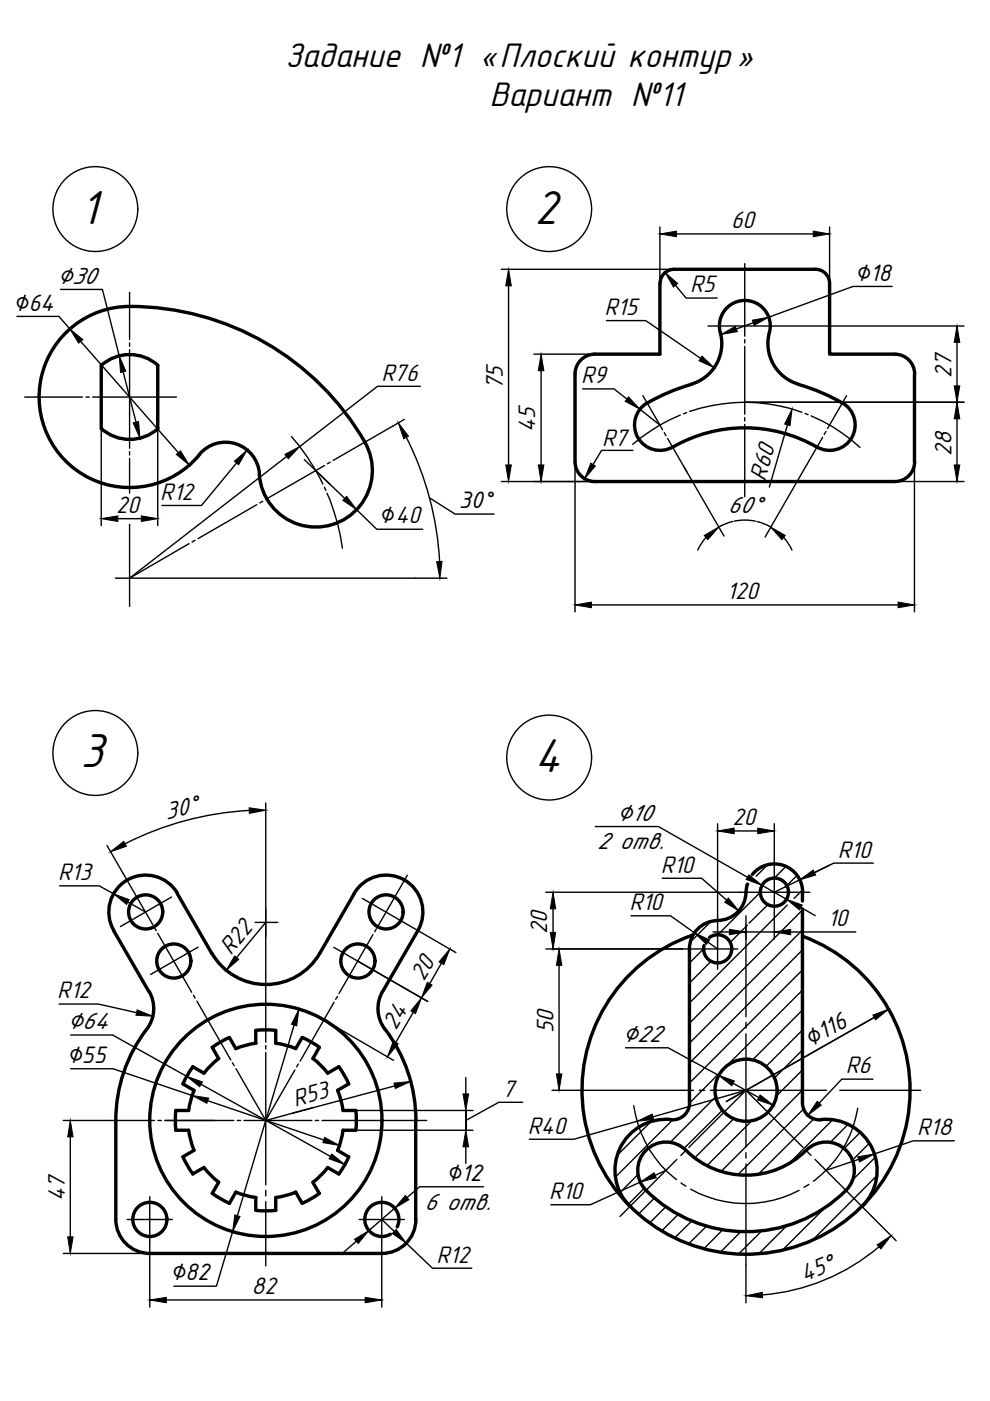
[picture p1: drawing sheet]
<svg xmlns="http://www.w3.org/2000/svg" width="210mm" height="297mm" viewBox="0 0 210 297" stroke-linecap="round" stroke-linejoin="round" font-family="sans-serif">
<g fill="none" stroke="#000" stroke-width=".3">
<circle cx="20.2" cy="44.3" r="9"/>
<circle cx="116.4" cy="44.3" r="9"/>
<circle cx="20.2" cy="159.6" r="9"/>
<circle cx="116.4" cy="160.6" r="9"/>
</g>
<g fill="none" stroke="#000" stroke-width=".3">
<path d="M106.3 57.1h36.6M139.9 48.1v12M143.4 49.6h29M175.9 48.1v12M3.6 67.1h8.9l2.3 2.7M12.8 61.4h8.9l3.6 14M17.1 72.4l20.7 23.6M26.1 78.9l2.7 10.6M107.8 60.6v38M113.2 75.1h12.9M114.7 78.6v20M128.6 68h8.3l11.6 8"/>
<path d="M143.2 60.5l2.3 2.7h6.6M150.1 69.1h54.3M159.7 68.4l-3.6 1.4M189.1 60.7h-8.3l-17.8 6.6M202.9 72.6v9.2M21.5 90.9v20.5M33.4 90.9v20.5M50.2 98.2l-7.5 9h-8.4M60.7 96.8l-33.2 25.8M64.5 97.4l5.5 5.3M66.9 99.8l6.2 5.8M85.7 88.9l-2.4 1.4"/>
<path d="M86.2 92.7a65.8 65.8 0 0 1 7 26.4M89.1 81.9h-9l-16.6 12.8M121.9 98.5v31.2M123.5 82.5h6.7l2.7 2.1M134.2 95.5h-6.6l-1.9 3M135.7 86.8l4.2 3.3M145 99l8.5 14.7M157.9 85.3h46.5M167 90.1l-3.9 13.2M170.4 99.7l-8.2 14.2M193.9 98.5v31.2M202.9 88.8v9.8"/>
<path d="M25 110h5M27.5 111.2v17.4M75.6 108.1l4.3 4.1h9.7M91 105.5l5.5 3.5h8.2M106.3 102.1h19.8M149.7 114l-1 1.2-.8 1.4M155.4 110.6l-1.6 .4-1.4 .7M155.7 110.5l1.9-.2 2.6 .2M160.5 110.6l1.5 .4 1.4 .7M166.2 114l.9 1.2 .8 1.4M189.7 102.1h14.7M24.5 122.6h70.2"/>
<path d="M125.4 128.3h65M22.7 179.3l3.3 5.8M52.9 171.8a65.8 65.8 0 0 0-26.4 7.1M56.3 170.3v36.2M126.2 175.2h13.4l18.9 10.8M152.1 174.7v19.5M155.7 176.2h5M164.2 174.7v7.2M12.7 187.8h8.3l3.1 1.7M27.1 191.2l3.8 2.2M54.1 195.6h4.8M56.3 195.6l-6.1 7.4"/>
<path d="M88.6 197.3l8 4.7M115.7 189.2h41.2M117.3 192.7v5M133.8 194.2h8.4l5 3.6M140.4 186.2h8.4l5.3 4.6M150.1 199.8l2 1.4M151.2 197.6h3.4M158.2 196.2v2.9M158.2 197.6h6M161.5 187.7l5.3 3M164.2 193.6v5.5M167.6 197.6h13.8"/>
<path d="M169.8 192.4l3 1.7M175.8 183.5l-3.1 1.5M185.2 183h-8.4l-12.6 6.2M12.5 212.9h8.4l8.1 1.8M15 219.4h8.9l15.7 8.8M62.4 217.3l-12.1 40.5M68.7 216.2l14.7 8.6M75.9 203.8l14.8 8.5M87.6 214.6l-3.7 6.4M93.6 204.2l-2.5 4.4M115.7 201.2h29M118.5 204.7v23"/>
<path d="M188.4 214l-34.4 19.5M13.4 237.6h8.8M15 226.6h9l16.7 5.7M42.6 229.9l27.5 15.3M44 233.4l24.7 8.3M66.3 234.9l-10 2.7M75.3 235.4h25M75.4 239.6h24.9M83.7 230.2l-21.6 5.8M98.8 235.4v4.2v-4.2M98.8 228.5v3.4M110.8 233.7h-5.1l-6.9 3.9"/>
<path d="M117.1 231.2h5.3M132.6 222.2h9l10.8 5.8M135.1 237.7l-13.4 3.8h-9.5M155.4 229.7l5.5 3M158.2 231.2l-19.8 5.6M185.1 228.8h-6.6l-4.8 5.1M14.9 241v21.2M80.9 258.6l2.7 2.5M83.7 256.2l-5.5 4.7M98.8 243.1v3.6M102.5 251.6h-13.5l-2.7 2.3M135.7 250.6l-10.5 4.8h-8.4"/>
<path d="M141.2 248.1l-2.3 1.1M182 245.8l-6.9 2.3M184.9 257.9l5.1 5.1M202.4 241.9h-8.8l-8.3 2.8M13.4 265.8h18.3M31.7 263.3v13.8M35.3 275.6h42.1M49.3 261.1l-3.4 11.6h-9M75.6 263.2l-2.7 2.3M80.9 263.3v13.8M86.1 263.6l5.6 5.3h8.3M87.1 262.4a7.2 7.2 0 0 1-6.1 3.4"/>
<path d="M158.2 268.2v8M186.4 264.3a43.5 43.5 0 0 1-24.7 10.2"/>
</g>
<g fill="none" stroke="#000" stroke-width=".3">
<path d="M157.9 55.9v15.4M27.5 62v10M27.5 72.7v.7M27.5 74.2v20.8M157.9 72v.7M157.9 73.4v14.4M5.2 84.2h12.3M18.2 84.2h.7M19.6 84.2h17.8M27.5 95.7v.8M27.5 97.2v7.3M61.8 92.6a44.8 44.8 0 0 1 6.7 10"/>
<path d="M68.8 98.7l-12.5 7.2M70 98l-.6 .3M83.3 90.3l-12.6 7.3M136.3 83.9l4.2 7.2M140.8 91.7l.4 .7M141.6 93l4.1 7.2M144.2 88a36.3 36.3 0 0 0-10 6.2M145.6 87.5l-.7 .2M146.2 87.2a35.9 35.9 0 0 1 23.8 .2M157.9 88.5v.8M157.9 90v15.3M170.7 87.7l.6 .2"/>
<path d="M172 88.2a35.4 35.4 0 0 1 10.3 6.7M174.4 92.7l-4 7M175.1 91.5l-.3 .6M179.5 83.9l-4 6.9M40.1 115.3l-12.6 7.3M41.4 114.5l-.7 .4M54.4 107l-12.4 7.2M55.7 106.3l-.6 .3M68.8 103.3l.3 .7M69.3 104.6a45.5 45.5 0 0 1 3.3 11.6M26 185.1l6.4 10.9M32.7 196.7l.4 .6"/>
<path d="M33.4 197.9l7.2 12.5M36.4 190.2l-10.9 6.3M76.8 190.5l11.8 6.8M79.1 198.1l-7.2 12.5M79.8 196.9l-.3 .7M86.4 185.6l-6.2 10.7M152.1 194.2v11.3M156.9 189.2h14.8M158.2 194.2v21.4M164.2 181.9v11.7M41 211l.4 .6M41.7 212.2l7.2 12.5"/>
<path d="M42 200.8l-10.1 5.8M56.3 206.5v14.5M70.8 200.9l11.8 6.8M70.8 212.5l-7.2 12.5M71.5 211.3l-.3 .6M144.7 201.2h11.7M158.2 216.8v1.2M158.2 219.2v24M22.2 237.6h10.6M33.5 237.6h.7M34.9 237.6h14.7M49.3 225.3l.4 .7"/>
<path d="M50 226.6l6.3 11 6.2-10.7M50.3 237.6h.7M51.7 237.6h14.4M56.3 223.1v28.1M56.3 221.7v.7M63.2 225.6l-.3 .6M66.8 237.6h.8M68.3 237.6h22.2M122.4 231.2h24.6M134.4 234.4a23.8 23.8 0 0 0 9 15.7M148.3 231.2h1.1M150.6 231.2h24.7"/>
<path d="M178.1 231.2h17.1M181.9 235a23.9 23.9 0 0 1-9.4 15.4M27 258.6h9.5M31.7 253.7v9.6M56.3 252.4v1.2M56.3 254.8v13.6M76.2 258.6h9.5M80.9 253.7v9.6M143.5 245.8l-12.1 12.1M144.4 250.8l1 .7M145.2 244.1l-.8 .9M146 243.3l12.2-12.1 12.1 12.1"/>
<path d="M146.4 252.1a24.1 24.1 0 0 0 23 .3M158.2 244.4v1.2M158.2 246.8v21.4M171.1 244.1l.9 .9M171.5 251.1l-1 .6M172.8 245.8l12.1 12.1"/>
</g>
<g fill="none" stroke="#000" stroke-width=".72">
<path d="M142.9 57.1h30a2.98 2.98 0 0 1 3 3M142.9 57.1a2.98 2.98 0 0 0-2.9 3M21.5 77.5v13.4M21.5 77.5a9 9 0 0 1 12 0M33.4 77.5v13.4M126.1 75.1a4.2 4.2 0 0 0-4.2 4.2v18.6a4.2 4.2 0 0 0 4.2 4.2M139.9 60.1v15h-13.8M175.9 60.1v15h13.8a4.2 4.2 0 0 1 4.2 4.2M193.9 79.3v18.6M21.5 90.9a9 9 0 0 0 12 0M42.3 96.4a7.2 7.2 0 0 1 7.7-2.3 7.2 7.2 0 0 1 5 6.4M77.3 93.7a12 12 0 0 1-6.9 17.5 12 12 0 0 1-15.4-10.7"/>
<path d="M77.4 93.8a57.4 57.4 0 0 0-51.6-28.8 19.2 19.2 0 0 0-15.3 28.1 19.2 19.2 0 0 0 31.8 3.3M137.2 85.4a5.4 5.4 0 0 0-1.9 7.4 5.4 5.4 0 0 0 7.3 2M142.6 94.8a30.6 30.6 0 0 1 30.6 0M146.5 81.5a41.4 41.4 0 0 0-9.3 4M146.5 81.5a9.1 9.1 0 0 0 6.1-11.8 5.4 5.4 0 0 1 5.7-6 5.4 5.4 0 0 1 4.8 6.8 9 9 0 0 0 6.2 11M169.3 81.5a41.4 41.4 0 0 1 9.3 4M178.6 85.4a5.4 5.4 0 0 1 2 7.4 5.4 5.4 0 0 1-7.4 2M193.9 97.9a4.2 4.2 0 0 1-4.2 4.2h-63.6M24.1 197.3l7.5 13M37.6 189.5l7.3 12.7M37.6 189.4a7.8 7.8 0 0 0-10.6-2.8 7.8 7.8 0 0 0-2.9 10.6M75.1 189.4a7.8 7.8 0 0 1 10.7-2.8 7.8 7.8 0 0 1 2.8 10.6"/>
<path d="M75.1 189.5l-7.3 12.6a13.2 13.2 0 0 1-22.9 0M88.6 197.3l-7.5 13M147 198.2a34.8 34.8 0 0 0-17 53.3 34.8 34.8 0 0 0 55.9 .7 34.8 34.8 0 0 0-15.7-53.7M150.4 198.8a2.98 2.98 0 0 1 4.6 1.4 2.98 2.98 0 0 1-2.7 4 2.98 2.98 0 0 1-3-3.8M158.2 189.2a6.1 6.1 0 0 1-6 6 6 6 0 0 0-6 6M158.4 187.4l-.2 1.8M159.5 185.4a6 6 0 0 1 6.7-1.9 6 6 0 0 1 4 5.7M170.1 189.2v1.8M170.1 192.7v41.1M31.1 218.2a31.8 31.8 0 0 0-6.5 19.3M31.6 210.2a7.2 7.2 0 0 1-.5 8M54.2 218.5v2.7"/>
<path d="M54.3 218.5l2.4-.2 1.8 .2M58.5 218.5v2.7l2.4 .5 1.8 .6 1.4-2.3M64.1 220l2.1 1.1 1.5 1M81.1 210.2a7.2 7.2 0 0 0 .5 8 31.8 31.8 0 0 1 6.6 19.3M146.2 201.2v32.6M24.6 237.6v20.9a7.2 7.2 0 0 0 7.2 7.3h49.1a7.2 7.2 0 0 0 7.3-7.3M40 235.4h-2.7l-.1 1.8 .1 2.4h2.7M40 239.6l.4 1.9 .8 2.4M41.2 231.2l-.7 1.8-.5 2.4M43.2 227.5l-2.3-1.3-1 1.5-1.1 2.1 2.3 1.4M54.3 221.2l-1.9 .3-2.4 .8-1.4-2.3-2.1 1.1-1.5 1 1.4 2.3-1.9 1.7-1.2 1.4M66.4 224.4l1.4 1.3 1.7 1.8 2.3-1.3 1.3 2 .8 1.6"/>
<path d="M67.7 222.1l-1.4 2.3M71.6 231.2l.6 1.8 .5 2.4h2.7l.2 1.8-.2 2.4h-2.7l-.5 2.5-.6 1.8M73.9 229.8l-2.3 1.4M88.1 237.6v21M142.2 237.4a10.8 10.8 0 0 0-10.8 6.1 10.8 10.8 0 0 0 2.2 12.3M146.2 233.8a3.6 3.6 0 0 1-3.9 3.6M170.1 233.8a3.6 3.6 0 0 0 4 3.6M174.1 237.4a10.8 10.8 0 0 1 10.8 6.1 10.8 10.8 0 0 1-2.1 12.3M41.1 243.9l-2.3 1.4 1.1 2.1 1 1.5 2.3-1.3M43.3 247.5l1.2 1.5 1.9 1.7-1.4 2.3 2 1.3 1.6 .8 1.4-2.3M50 252.8l1.8 .6 2.5 .5M54.2 253.9v2.7"/>
<path d="M62.7 252.8l1.4 2.3M62.7 252.8l-1.8 .6-2.4 .5v2.7l-1.8 .1-2.4-.1M66.3 250.7l1.4 2.3M67.7 253l-1.5 1-2.1 1.1M71.6 243.9l2.3 1.4M73.9 245.3l-.8 1.6-1.3 2-2.3-1.4-1.7 1.9-1.4 1.3M170.9 243.9a18.2 18.2 0 0 1-26.2-.6 6 6 0 0 0-8.1 .9 6 6 0 0 0 .4 8.2 29.9 29.9 0 0 0 43-.8 6 6 0 0 0-1-8 6 6 0 0 0-8.1 .3M84.2 260.1a3.6 3.6 0 0 0-2.8-5.2 3.6 3.6 0 0 0-4 4.4 3.6 3.6 0 0 0 5.4 2.4"/>
<circle cx="30.9" cy="193.3" r="3.6"/>
<circle cx="81.9" cy="193.3" r="3.6"/>
<circle cx="164.2" cy="189.2" r="2.98"/>
<circle cx="36.9" cy="203.8" r="3.6"/>
<circle cx="75.9" cy="203.8" r="3.6"/>
<circle cx="56.4" cy="237.5" r="24.6"/>
<circle cx="158.2" cy="231.1" r="6.6"/>
<circle cx="31.8" cy="258.5" r="3.6"/>
</g>
<g fill="#000" stroke="#000" stroke-width=".21">
<path d="M139.9 49.6l3.5-.6v1.2zM172.4 49l3.5 .6-3.5 .6zM14.8 69.8l2.8 2.2-.9 .8zM25.3 75.4l1.4 3.3-1.1 .3zM107.8 57.1l.6 3.5h-1.2zM114.7 75.1l.6 3.5h-1.2zM141 57.8l2.7 2.3-.9 .8zM148.8 75.5l2.6 2.5-3.2-1.5zM152.8 70.9l3.1-1.7 .4 1.1zM159.5 67.9l3.5-.6-3.1 1.7zM202.9 69.1l.6 3.5h-1.2zM28.2 89.6l1.2-.2 .3 3.5z"/>
<path d="M37.4 96.3l.9-.7 1.8 3zM49.7 97.8l2.7-2.4-1.8 3.1zM60.4 96.3l3.1-1.6-2.4 2.6zM84.5 89.6l2.1 2.9-1 .5zM107.2 98.6h1.2l-.6 3.5zM114.1 98.6h1.2l-.6 3.5zM125.3 98.2l.9 .6-2.2 2.7zM133.3 84.1l2.4 2.7-3.2-1.7zM167.9 86.7l-.4 3.5-1.1-.3zM202.9 85.3l.6 3.5h-1.2zM202.3 98.6h1.2l-.6 3.5zM202.3 81.8h1.2l-.6 3.5z"/>
<path d="M21.5 110l3.5-.6v1.2zM30 109.4l3.4 .6-3.4 .6zM73.5 105.2l2.1 2.9-2.9-2zM92.6 119.1l1.1-.1-.4 3.6zM149.3 113.5l3.1-1.8-2.3 2.7zM163.4 111.7l3.1 1.8-.7 .9zM121.9 128.3l3.5-.6v1.1zM190.4 127.7l3.5 .6-3.5 .5zM23.5 180.6l2.7-2.2 .6 1zM52.8 171.3l3.5 .5-3.4 .7zM152.1 176.2l3.6-.6v1.2zM160.7 175.6l3.5 .6-3.5 .6z"/>
<path d="M24.1 189.5l3.3 1.2-.6 1.1zM116.7 197.7h1.1l-.5 3.5zM117.3 189.2l.5 3.5h-1.1zM147.2 197.8l3.3 1.5-.7 .9zM154.4 190.4l2.3 2.8-3-1.9zM154.6 197l3.6 .6-3.6 .6zM158.8 185.5l2.7 2.2-3.3-1.2zM164.2 197.6l3.4-.6v1.2zM166.8 190.7l3.3 1.2-.6 1zM169.5 186.5l2.9-2 .5 1zM29.1 214.1l3.3 1.4-3.6-.2zM49.7 202.7l.9 .7-2.6 2.3z"/>
<path d="M63.4 214l-.5 3.5-1.1-.3zM89.4 211.6l-1.3 3.3-1-.6zM90.6 208.3l1 .6-2.2 2.7zM95.4 201.2l-1.3 3.3-1-.6zM118.5 201.2l.6 3.5h-1.1zM185.1 215.2l3.3-1.2-2.8 2.2zM39.6 228.2l3.3 1.2-.6 1zM40.7 232.3l3.5 .5-.3 1.1zM83.4 220.7l1 .6-2.2 2.8zM83.5 229.6l3.5-.3-3.2 1.5zM98.2 231.9h1.2l-.6 3.5zM118 227.7h1.1l-.6 3.5z"/>
<path d="M135.1 237.7l3.2-1.5 .3 1.1zM152.4 228l3.3 1.2-.5 1zM161.2 232.1l2.8 2.2-3.4-1.1zM173.3 233.5l.8 .8-2.8 2.2zM14.9 237.6l.6 3.4h-1.1zM49.8 257.6l1.1 .3-1.6 3.2zM68.8 241.2l3.2 1.7-3.5-.6zM70.4 244.7l2.7 2.2-3.3-1.2zM85.9 253.5l.8 .9-3 1.8zM98.8 239.6l.6 3.5h-1.2zM135.7 250.6l3-1.9 .4 1zM181.9 245.3l3.4-.6-3.1 1.7z"/>
<path d="M14.4 262.2h1.1l-.6 3.6zM31.7 275.6l3.6-.5v1.1zM75.2 262.7l3-1.8-2.3 2.7zM77.4 275.1l3.5 .5-3.5 .6zM84 260.7l2.1 2.9-2.9-2.1zM158.2 274.7l3.4-.7 .1 1.2zM186 263.9l2.9-1.9-2.1 2.8z"/>
</g>
<g fill="none" stroke="#000" stroke-width=".3">
<path d="M150.7 195.4l-4.4 4.4M158.5 196.2l-3.7 3.6M158.7 187.4l-.4 .4M161.2 189.2l-9 9M162.8 183.3l-2.5 2.5M162.8 191.8l-4 3.9M166.6 183.7l-2.4 2.5M166.9 191.9l-20.7 20.8M169 185.6l-2.2 2.2M170.1 188.7l-1.7 1.8M170.1 192.9l-23.9 24M170.1 197.2l-23.9 24"/>
<path d="M149.1 201.2l-2.9 3M150.7 203.8l-4.5 4.6M170.1 201.4l-23.9 24M170.1 205.6l-23.9 24M170.1 209.9l-16.1 16.2M170.1 214.2l-10.5 10.5M170.1 218.4l-7.7 7.7M138 237.9l-7.1 7M142.6 237.4l-12.1 12.2M151.7 232.6l-9.6 9.6M153 227l-6.8 6.9M153.1 235.4l-8.1 8.1"/>
<path d="M155.5 237.2l-8.2 8.3M159.3 237.7l-9.4 9.5M170.1 222.6l-5.9 5.9M170.1 226.9l-5.5 5.5M170.1 231.1l-17.2 17.3M170.4 235.1l-14 14M172.6 237.2l-11.9 11.8M176.5 237.4l-9.2 9.3M179.8 238.4l-3.8 3.8M135.3 249l-3.9 3.8M136.6 252l-3.4 3.4M138.7 254l-3.4 3.5"/>
<path d="M141.1 255.9l-3.4 3.4M143.8 257.5l-3.5 3.5M146.6 258.9l-3.6 3.6M149.8 260l-3.8 3.8M166.8 259.9l-6 6M174.9 256.1l-9.1 9M182.3 240.1l-3.4 3.4M184.3 242.4l-3.6 3.6M185.5 245.4l-4.7 4.8M185.8 249.3l-13.6 13.7M153.2 260.8l-4 4M157.1 261.1l-4.4 4.4"/>
<path d="M161.5 261l-5 4.9"/>
</g>
<g font-size="10.5">
<text x="17.1" y="47.4">1</text>
<text x="113.3" y="47.4">2</text>
<text x="17.1" y="162.7">3</text>
<text x="113.3" y="163.7">4</text>
</g>
<g font-size="7.5">
<text x="60.5" y="14.1">Задание №1</text>
<text x="105.9" y="14.1">Плоский контур</text>
<text x="103.8" y="22.5">Вариант №11</text>
</g>
<g font-size="6.3">
<text x="101.8" y="14.1">«</text>
<text x="156.2" y="14.1">»</text>
</g>
<g font-size="5.4">
<text x="181.2" y="59.5">∅18</text>
<text x="2.8" y="65.9">∅64</text>
<text x="11.9" y="60.2">∅30</text>
<text x="97.3" y="107.8">30°</text>
<text x="154.3" y="108.9">60°</text>
<text x="35.2" y="173.8" transform="rotate(-15 35.2 173.8)">30°</text>
<text x="126.6" y="179.9">2 отв.</text>
<text x="130.6" y="174.1">∅10</text>
<text x="14.1" y="218.2">∅64</text>
<text x="131.8" y="221">∅22</text>
<text x="14.1" y="225.4">∅55</text>
<text x="171.7" y="222.2" transform="rotate(-30 171.7 222.2)">∅116</text>
<text x="94.5" y="250.4">∅12</text>
<text x="89.9" y="256.5">6 отв.</text>
<text x="36" y="271.5">∅82</text>
</g>
<g font-size="5.2">
<text x="155" y="48.4">60</text>
<text x="146.3" y="62">R5</text>
<text x="128.2" y="66.7">R15</text>
<text x="80.9" y="80.7">R76</text>
<text x="106.6" y="82.5" transform="rotate(-90 106.6 82.5)">75</text>
<text x="123.2" y="81.3">R9</text>
<text x="201.7" y="80.1" transform="rotate(-90 201.7 80.1)">27</text>
<text x="113.5" y="91.6" transform="rotate(-90 113.5 91.6)">45</text>
<text x="127.7" y="94.5">R7</text>
<text x="201.7" y="96.8" transform="rotate(-90 201.7 96.8)">28</text>
<text x="34" y="105.9">R12</text>
<text x="162.2" y="102.1" transform="rotate(-74 162.2 102.1)">R60</text>
<text x="24.6" y="108.8">20</text>
<text x="154.1" y="127.1">120</text>
<text x="155.3" y="174.9">20</text>
<text x="140.1" y="185">R10</text>
<text x="177.6" y="181.8">R10</text>
<text x="12.3" y="186.6">R13</text>
<text x="133.4" y="193">R10</text>
<text x="175.5" y="196.4">10</text>
<text x="48.9" y="202.6" transform="rotate(-51 48.9 202.6)">R22</text>
<text x="116" y="198.1" transform="rotate(-90 116 198.1)">20</text>
<text x="89.9" y="208.3" transform="rotate(-60 89.9 208.3)">20</text>
<text x="12.1" y="211.7">R12</text>
<text x="83.9" y="218.6" transform="rotate(-60 83.9 218.6)">24</text>
<text x="117.3" y="219.1" transform="rotate(-90 117.3 219.1)">50</text>
<text x="179.3" y="227.6">R6</text>
<text x="106.6" y="232.5">7</text>
<text x="62.6" y="234.6" transform="rotate(-15 62.6 234.6)">R53</text>
<text x="111.9" y="240.4">R40</text>
<text x="194.5" y="240.7">R18</text>
<text x="13.7" y="254.7" transform="rotate(-90 13.7 254.7)">47</text>
<text x="116.5" y="254.2">R10</text>
<text x="92.5" y="267.7">R12</text>
<text x="53.3" y="274.4">82</text>
<text x="170.6" y="271.9" transform="rotate(-23 170.6 271.9)">45°</text>
</g>
<text font-size="5.1" x="80.7" y="111">∅40</text>
</svg>
